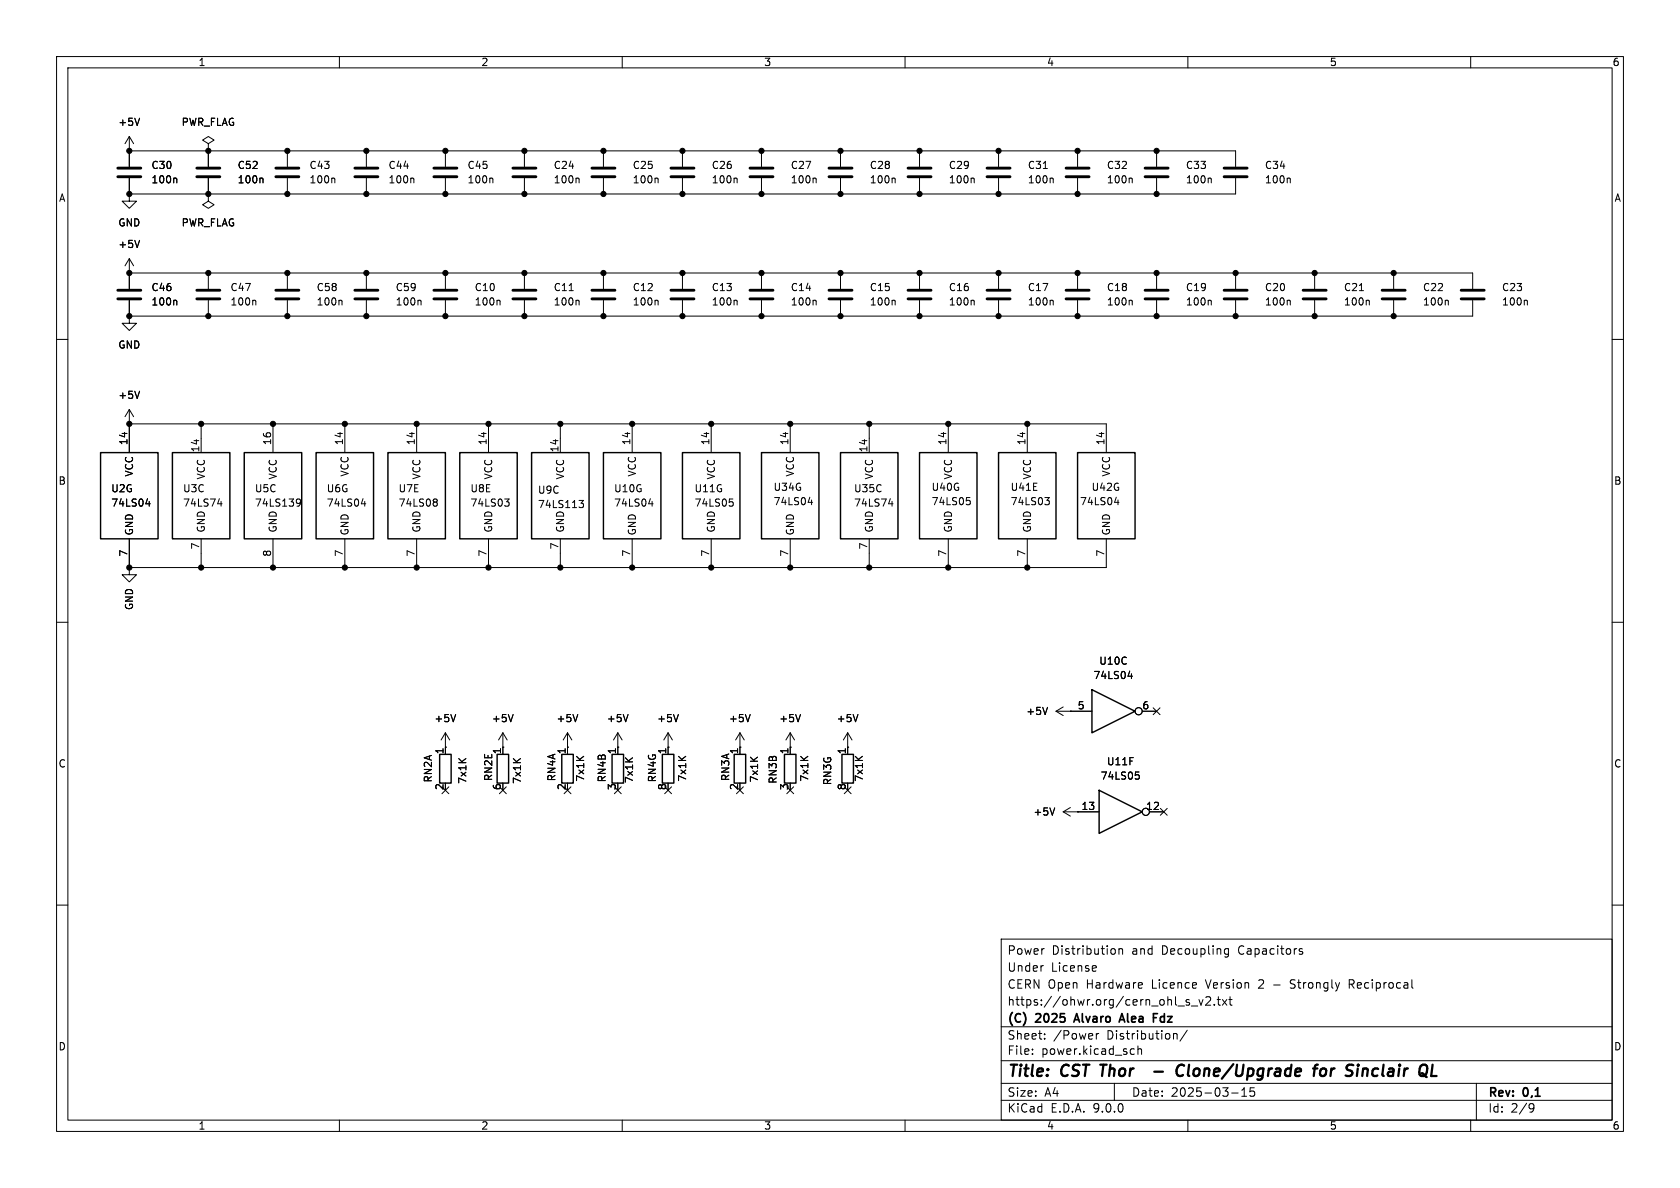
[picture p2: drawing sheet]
<svg xmlns="http://www.w3.org/2000/svg" width="297mm" height="210mm" viewBox="0 0 297 210" stroke-linecap="round" stroke-linejoin="round" font-family="sans-serif">
<g fill="none" stroke="#000" stroke-width=".18">
<path d="M10 10h277v190h-277zM12 12h273v186h-273zM60 10v2M110 10v2M160 10v2M210 10v2M260 10v2M22.9 34.3v1.3h1.2l-1.2 1.2-1.3-1.2h1.3M22.9 34.3h.1M22.9 26.7h.1M22.9 26.7h195.5v2.8M22.9 24.1v5.4"/>
<path d="M22.9 31.5v2.8M22.9 24.1l-.8 1.3M22.9 24.1l.7 1.3M24.7 20.9l-.4 1.3M31.1 31.5l.2 .2v.6M36.8 25.4l1-.6-1-.7-1 .7 1 .6v1.3M36.8 26.7h.1M36.8 34.3v1.3l1 .6-1 .6-1-.6 1-.6M36.8 34.3h.1M36.8 26.7v2.8M36.8 31.5v2.8M46.3 31.5l.2 .2v.6"/>
<path d="M50.8 26.7v2.8M50.8 31.5v2.8M59 31.5l.2 .2v.6M64.8 26.7v2.8M64.8 31.5v2.8M73 31.5l.2 .2v.6M78.7 26.7v2.8M78.7 31.5v2.8M87 31.5l.1 .2v.6M92.7 26.7v2.8M92.7 31.5v2.8M102.2 31.5l.2 .2v.6"/>
<path d="M106.7 26.7v2.8M106.7 31.5v2.8M116.2 31.5l.1 .2v.6M120.6 26.7v2.8M120.6 31.5v2.8M130.1 31.5l.2 .2v.6M134.6 26.7v2.8M134.6 31.5v2.8M144.1 31.5l.2 .2v.6M148.6 26.7v2.8M148.6 31.5v2.8M158.1 31.5l.2 .2v.6"/>
<path d="M162.6 26.7v2.8M162.6 31.5v2.8M172 31.5l.2 .2v.6M176.5 26.7v2.8M176.5 31.5v2.8M184.4 29.8h.8M186 31.5l.2 .2v.6M190.5 26.7v2.8M190.5 31.5v2.8M200 31.5l.2 .2v.6M204.5 26.7v2.8M204.5 31.5v2.8"/>
<path d="M214 31.5l.1 .2v.6M218.4 31.5v2.8h-195.5M227.9 31.5l.2 .2v.6M22.9 55.9v1.3h1.2l-1.2 1.2-1.3-1.2h1.3M22.9 55.9h.1M22.9 48.3h.1M22.9 48.3h237.4v2.8M22.9 45.7l-.8 1.3M22.9 45.7l.7 1.3M22.9 45.7v5.4M22.9 53.1v2.8M24.7 42.5l-.4 1.3"/>
<path d="M31.1 53.1l.2 .2v.6M36.8 48.3v2.8M36.8 53.1v2.8M45 53.1l.2 .2v.6M50.8 48.3v2.8M50.8 53.1v2.8M60.3 53.1l.2 .2v.6M64.8 48.3v2.8M64.8 53.1v2.8M74.3 53.1l.1 .2v.6M78.7 48.3v2.8M78.7 53.1v2.8"/>
<path d="M88.2 53.1l.2 .2v.6M92.7 48.3v2.8M92.7 53.1v2.8M100.6 51.4h.7M102.2 53.1l.2 .2v.6M106.7 48.3v2.8M106.7 53.1v2.8M116.2 53.1l.1 .2v.6M120.6 48.3v2.8M120.6 53.1v2.8M130.1 53.1l.2 .2v.6M134.6 48.3v2.8"/>
<path d="M134.6 53.1v2.8M144.1 53.1l.2 .2v.6M148.6 48.3v2.8M148.6 53.1v2.8M158.1 53.1l.2 .2v.6M162.6 48.3v2.8M162.6 53.1v2.8M172 53.1l.2 .2v.6M176.5 48.3v2.8M176.5 53.1v2.8M186 53.1l.2 .2v.6M190.5 48.3v2.8"/>
<path d="M190.5 53.1v2.8M200 53.1l.2 .2v.6M204.5 48.3v2.8M204.5 53.1v2.8M214 53.1l.1 .2v.6M218.4 48.3v2.8M218.4 53.1v2.8M227.9 53.1l.2 .2v.6M232.4 48.3v2.8M232.4 53.1v2.8M240.3 51.4h.7M241.9 53.1l.2 .2v.6"/>
<path d="M246.4 48.3v2.8M246.4 53.1v2.8M255.9 53.1l.1 .2v.6M260.3 53.1v2.8h-237.4M269.8 53.1l.2 .2v.6M10 60h2M22.9 74.9h.1M22.9 72.4v7.6M22.9 74.9h172.7v5.1M22.9 72.4l-.8 1.3M22.9 72.4l.7 1.3M24.7 69.2l-.4 1.2"/>
<path d="M35.6 74.9v5.1M48.3 74.9v5.1M61 74.9v5.1M73.7 74.9v5.1M86.4 74.9v5.1M99.1 74.9v5.1M111.8 74.9v5.1M125.7 74.9v5.1M139.7 74.9v5.1M153.7 74.9v5.1M167.6 74.9v5.1M181.6 74.9v5.1"/>
<path d="M285 60h2M22.9 95.3v5M25.8 89.1h.8M26.4 88.6v.9M35.6 95.3v5M38.5 89.1h.8M39.1 88.6v.9M48.3 95.3v5M52.5 88.3l.4-.1 .2 .1a.84 .84 0 0 1-.4 1.2h-.2M53.1 88.8l-.2 .2-.4-.1M61 95.3v5M63.9 89.1h.8"/>
<path d="M64.5 88.6v.9M73.7 95.3v5M76.8 88.2h.3l.2 .3-.2 .3M76.8 88.8h.3M77.1 88.8l.2 .2v.2l-.1 .2-.4 .1M86.4 95.3v5M89.2 88.2h.8l-.4 .5 .3 .1 .1 .4-.2 .3h-.4M99.1 95.3v5M102.4 88.5h.8l-.5 .4 .4 .2 .1 .4-.3 .2h-.4M111.8 95.3v5M114.7 89.1h.8M115.3 88.6v.9"/>
<path d="M125.7 95.3v5M129 88.2h.6M129.1 88.7h.3l.2 .2v.5l-.5 .1M139.7 95.3v5M142.9 88.8h.8M143.5 88.4v.8M153.7 95.3v5M157.1 89.1h.8M157.7 88.6v.9M167.6 95.3v5M170.9 88h.6M171 88.4h.3l.2 .3-.1 .5h-.4"/>
<path d="M181.6 95.3v5M184.7 88h.8l-.4 .4 .3 .2 .1 .4-.2 .2h-.4M195.6 95.3v5h-172.7M197 88.8h.8M197.6 88.4v.8M10 110h2M22.9 100.3v1.3h1.2l-1.2 1.3-1.3-1.3h1.3M22.9 100.3h.1M199.4 119.5h.8M200 119.1v.9M285 110h2M78.1 139.1l1.2 1.2"/>
<path d="M78.7 132.1h.1M78.7 129.5l-.7 1.3M78.7 129.5l.8 1.3M78.7 129.5v3.9M79.3 139.1l-1.2 1.2M80.6 126.3l-.5 1.3M88.3 139.1l1.2 1.2M88.9 132.1h.1M88.9 129.5v3.9M88.9 129.5l-.8 1.3M88.9 129.5l.8 1.3M89.5 139.1l-1.2 1.2"/>
<path d="M90.7 126.3l-.4 1.3M99.7 139.1l1.2 1.2M100.3 132.1h.1M100.3 129.5v3.9M100.3 129.5l-.7 1.3M100.3 129.5l.8 1.3M100.9 139.1l-1.2 1.2M102.1 126.3l-.4 1.3M108.6 139.1l1.2 1.2M109.2 132.1h.1M109.2 129.5v3.9M109.2 129.5l-.7 1.3"/>
<path d="M109.2 129.5l.8 1.3M109.8 139.1l-1.2 1.2M111 126.3l-.4 1.3M117.5 139.1l1.2 1.2M118.1 132.1h.1M118.1 129.5l-.8 1.3M118.1 129.5l.8 1.3M118.1 129.5v3.9M118.7 139.1l-1.2 1.2M119.9 126.3l-.4 1.3M130.2 139.1l1.2 1.2M130.8 132.1h.1"/>
<path d="M130.8 129.5l-.8 1.3M130.8 129.5l.8 1.3M130.8 129.5v3.9M131.4 139.1l-1.2 1.2M132.6 126.3l-.4 1.3M139.1 139.1l1.2 1.2M139.7 132.1h.1M139.7 129.5v3.9M139.7 129.5l-.8 1.3M139.7 129.5l.8 1.3M140.3 139.1l-1.2 1.2M141.5 126.3l-.4 1.3"/>
<path d="M149.3 139.1l1.2 1.2M149.9 132.1h.1M149.9 129.5v3.9M149.9 129.5l-.8 1.3M149.9 129.5l.7 1.3M150.5 139.1l-1.2 1.2M151.7 126.3l-.4 1.3M185.2 125l-.4 1.3M186.7 125.7h6.3M186.7 125.7l1.3 .8M188 125l-1.3 .7M189.2 125.7h.1"/>
<path d="M200.8 136.5h.6M200.9 137h.3l.2 .2v.4l-.5 .1M201.9 125.7h2.6M203.9 125.1l1.2 1.2M205.1 125.1l-1.2 1.2M186.5 142.8l-.5 1.3M188 143.5h6.3M188 143.5l1.2 .8M189.2 142.7l-1.2 .8M190.5 143.5h.1M203.2 143.5h2.5M205.1 142.9l1.2 1.2"/>
<path d="M206.3 142.9l-1.2 1.2M10 160h2M177 166h108v32h-108zM184.3 170.7h.2M193.6 170.7l.2 .4-.7 .1M193.7 171.6l-.1 .1M196.9 167.7l.3 .3v.4l-.3 .3M197.8 167.8l.2-.1 .4 .1 .1 .9M197.8 167.7v1M201.7 173.7l.3 .4-.8 .1M201.9 174.6l-.2 .1M209.9 177.2l.3 .1 .1 .2-.2 .2h-.3"/>
<path d="M209.9 176.7l.3 .1M210.6 177.8h1.1M212 176.7l.3 1 .4-1M213.2 176.3l.5-.1 .3 .1v.3l-.9 1.1h.9M214.7 177.6v.1M215.2 176.7h.5M215.4 176.2v1.3l.3 .2M216.1 176.7l.8 1M216.6 167.8h.6M216.6 168.6h.6M216.9 176.7l-.8 1M217.2 167.7v1.2l-.3 .3-.4-.1"/>
<path d="M217.2 176.7h.6M217.5 176.2v1.3l.3 .2M228.1 174.6l.2 .1M228.2 173.3l-.1 .2 .1 .3M229.7 167.8h.5M229.7 168.1l.5 .2 .1 .1-.1 .2-.4 .1M238.5 174h.6M239.1 173.2h-.6v1.5M249.7 174.6l.1 .1M285 160h2M60 198v2M110 198v2"/>
<path d="M160 198v2M177 194.5h108M177 191.5h108M177 187.5h108M177 181.5h108M182.5 186.3v.1M182.5 185.5v.1M184.7 183.6v.1M184.7 182.8v.1M193.8 182.7v1M194.2 182.7l-.2 .1-.2 .2M197 191.5v3"/>
<path d="M200.1 185.4l.4 .1M200.5 186.3l-.4 .1M201.2 185.5l.2-.1 .3 .1 .1 .9M201.2 184.9v1.5M207.5 182.8h.5l.1 .9M209.9 182.1l-1.3 2M210 198v2M217.7 193.2h1.2M219.5 193.8h.9M219.5 192.7l.5-.4v1.5M221 192.3v.7l.2-.1h.5l.1 .6-.3 .3-.5-.1M260 198v2"/>
<path d="M261 191.5v6.5M271.2 195.4a1 1 0 0 1-.5 1.2h-.2M271.2 195.7l-.3 .3h-.3"/>
<circle cx="201.3" cy="125.7" r=".63"/>
<circle cx="202.6" cy="143.5" r=".63"/>
</g>
<path d="M204.1 189.4h1.5M209.3 188.4a.88 .88 0 0 0-1 0 .88 .88 0 0 0-.3 1 .69 .69 0 0 0 .3 .7 .69 .69 0 0 0 .8-.1M210.2 188.2l-.2 1.7 .3 .3M232.1 188.9h.8M233 188.2l-.4 .1-.1 .2-.2 1.7M233.5 189.1a.52 .52 0 0 1 .6-.2 .52 .52 0 0 1 .4 .4l-.1 .5a.55 .55 0 0 1-.5 .4 .55 .55 0 0 1-.6-.4zM235.4 188.9l-.2 1.3M235.8 188.9l-.5 .4M241.3 188.9l.4 .1 .1 .2-.1 1" fill="none" stroke="#000" stroke-width=".4"/>
<path d="M190.3 179.2l-.5 1.5M203.9 179.9h.5M203.9 179.2h.7M205.2 179.8v.7M190 180.3h.7M197.8 180.7l.5-1.5 .5 1.5M198 180.3h.7" fill="none" stroke="#000" stroke-width=".3"/>
<g fill="none" stroke="#000" stroke-width=".51">
<path d="M20.8 29.7h4.1M20.8 31.2h4.1M34.8 29.7h4.1M34.8 31.2h4.1M48.8 29.7h4M48.8 31.2h4M62.7 29.7h4.1M62.7 31.2h4.1M76.7 29.7h4.1M76.7 31.2h4.1M90.7 29.7h4M90.7 31.2h4"/>
<path d="M104.6 29.7h4.1M104.6 31.2h4.1M118.6 29.7h4.1M118.6 31.2h4.1M132.6 29.7h4.1M132.6 31.2h4.1M146.6 29.7h4M146.6 31.2h4M160.5 29.7h4.1M160.5 31.2h4.1M174.5 29.7h4.1M174.5 31.2h4.1"/>
<path d="M188.5 29.7h4M188.5 31.2h4M202.4 29.7h4.1M202.4 31.2h4.1M216.4 29.7h4.1M216.4 31.2h4.1M20.8 51.3h4.1M20.8 52.8h4.1M34.8 51.3h4.1M34.8 52.8h4.1M48.8 51.3h4M48.8 52.8h4"/>
<path d="M62.7 51.3h4.1M62.7 52.8h4.1M76.7 51.3h4.1M76.7 52.8h4.1M90.7 51.3h4M90.7 52.8h4M104.6 51.3h4.1M104.6 52.8h4.1M118.6 51.3h4.1M118.6 52.8h4.1M132.6 51.3h4.1M132.6 52.8h4.1"/>
<path d="M146.6 51.3h4M146.6 52.8h4M160.5 51.3h4.1M160.5 52.8h4.1M174.5 51.3h4.1M174.5 52.8h4.1M188.5 51.3h4M188.5 52.8h4M202.4 51.3h4.1M202.4 52.8h4.1M216.4 51.3h4.1M216.4 52.8h4.1"/>
<path d="M230.4 51.3h4M230.4 52.8h4M244.3 51.3h4.1M244.3 52.8h4.1M258.3 51.3h4.1M258.3 52.8h4.1"/>
</g>
<g fill="none" stroke="#000" stroke-width=".25">
<path d="M17.8 80h10.1v15.3h-10.1zM30.5 80h10.1v15.3h-10.1zM43.2 80h10.1v15.3h-10.1zM55.9 80h10.1v15.3h-10.1zM68.6 80h10.1v15.3h-10.1zM81.3 80h10.1v15.3h-10.1zM94 80h10.1v15.3h-10.1zM106.7 80h10.1v15.3h-10.1zM120.6 80h10.2v15.3h-10.2zM134.6 80h10.2v15.3h-10.2zM148.6 80h10.1v15.3h-10.1zM162.6 80h10.1v15.3h-10.1z"/>
<path d="M176.5 80h10.2v15.3h-10.2zM190.5 80h10.2v15.3h-10.2zM77.7 133.4h2.1v5h-2.1zM87.9 133.4h2v5h-2zM99.3 133.4h2v5h-2zM108.2 133.4h2v5h-2zM117.1 133.4h2v5h-2zM129.8 133.4h2v5h-2zM138.7 133.4h2v5h-2zM148.8 133.4h2.1v5h-2.1zM193 121.9l7.7 3.8-7.7 3.8zM194.3 139.7l7.6 3.8-7.6 3.8z"/>
</g>
<g fill="#000" stroke="#000" stroke-width=".18">
<circle cx="22.9" cy="34.3" r=".46"/>
<circle cx="22.9" cy="26.7" r=".46"/>
<circle cx="36.8" cy="34.3" r=".46"/>
<circle cx="36.8" cy="26.7" r=".46"/>
<circle cx="50.8" cy="26.7" r=".46"/>
<circle cx="50.8" cy="34.3" r=".46"/>
<circle cx="64.8" cy="34.3" r=".46"/>
<circle cx="64.8" cy="26.7" r=".46"/>
<circle cx="78.7" cy="26.7" r=".46"/>
<circle cx="78.7" cy="34.3" r=".46"/>
<circle cx="92.7" cy="34.3" r=".46"/>
<circle cx="92.7" cy="26.7" r=".46"/>
<circle cx="106.7" cy="34.3" r=".46"/>
<circle cx="106.7" cy="26.7" r=".46"/>
<circle cx="120.6" cy="26.7" r=".46"/>
<circle cx="120.6" cy="34.3" r=".46"/>
<circle cx="134.6" cy="34.3" r=".46"/>
<circle cx="134.6" cy="26.7" r=".46"/>
<circle cx="148.6" cy="34.3" r=".46"/>
<circle cx="148.6" cy="26.7" r=".46"/>
<circle cx="162.6" cy="34.3" r=".46"/>
<circle cx="162.6" cy="26.7" r=".46"/>
<circle cx="176.5" cy="34.3" r=".46"/>
<circle cx="176.5" cy="26.7" r=".46"/>
<circle cx="190.5" cy="26.7" r=".46"/>
<circle cx="190.5" cy="34.3" r=".46"/>
<circle cx="204.5" cy="34.3" r=".46"/>
<circle cx="204.5" cy="26.7" r=".46"/>
<circle cx="22.9" cy="48.3" r=".46"/>
<circle cx="22.9" cy="55.9" r=".46"/>
<circle cx="36.8" cy="55.9" r=".46"/>
<circle cx="36.8" cy="48.3" r=".46"/>
<circle cx="50.8" cy="55.9" r=".46"/>
<circle cx="50.8" cy="48.3" r=".46"/>
<circle cx="64.8" cy="55.9" r=".46"/>
<circle cx="64.8" cy="48.3" r=".46"/>
<circle cx="78.7" cy="55.9" r=".46"/>
<circle cx="78.7" cy="48.3" r=".46"/>
<circle cx="92.7" cy="55.9" r=".46"/>
<circle cx="92.7" cy="48.3" r=".46"/>
<circle cx="106.7" cy="55.9" r=".46"/>
<circle cx="106.7" cy="48.3" r=".46"/>
<circle cx="120.6" cy="55.9" r=".46"/>
<circle cx="120.6" cy="48.3" r=".46"/>
<circle cx="134.6" cy="48.3" r=".46"/>
<circle cx="134.6" cy="55.9" r=".46"/>
<circle cx="148.6" cy="48.3" r=".46"/>
<circle cx="148.6" cy="55.9" r=".46"/>
<circle cx="162.6" cy="48.3" r=".46"/>
<circle cx="162.6" cy="55.9" r=".46"/>
<circle cx="176.5" cy="48.3" r=".46"/>
<circle cx="176.5" cy="55.9" r=".46"/>
<circle cx="190.5" cy="55.9" r=".46"/>
<circle cx="190.5" cy="48.3" r=".46"/>
<circle cx="204.5" cy="55.9" r=".46"/>
<circle cx="204.5" cy="48.3" r=".46"/>
<circle cx="218.4" cy="55.9" r=".46"/>
<circle cx="218.4" cy="48.3" r=".46"/>
<circle cx="232.4" cy="55.9" r=".46"/>
<circle cx="232.4" cy="48.3" r=".46"/>
<circle cx="246.4" cy="48.3" r=".46"/>
<circle cx="246.4" cy="55.9" r=".46"/>
<circle cx="22.9" cy="74.9" r=".46"/>
<circle cx="35.6" cy="74.9" r=".46"/>
<circle cx="48.3" cy="74.9" r=".46"/>
<circle cx="61" cy="74.9" r=".46"/>
<circle cx="73.7" cy="74.9" r=".46"/>
<circle cx="86.4" cy="74.9" r=".46"/>
<circle cx="99.1" cy="74.9" r=".46"/>
<circle cx="111.8" cy="74.9" r=".46"/>
<circle cx="125.7" cy="74.9" r=".46"/>
<circle cx="139.7" cy="74.9" r=".46"/>
<circle cx="153.7" cy="74.9" r=".46"/>
<circle cx="167.6" cy="74.9" r=".46"/>
<circle cx="181.6" cy="74.9" r=".46"/>
<circle cx="22.9" cy="100.3" r=".46"/>
<circle cx="35.6" cy="100.3" r=".46"/>
<circle cx="48.3" cy="100.3" r=".46"/>
<circle cx="61" cy="100.3" r=".46"/>
<circle cx="73.7" cy="100.3" r=".46"/>
<circle cx="86.4" cy="100.3" r=".46"/>
<circle cx="99.1" cy="100.3" r=".46"/>
<circle cx="111.8" cy="100.3" r=".46"/>
<circle cx="125.7" cy="100.3" r=".46"/>
<circle cx="139.7" cy="100.3" r=".46"/>
<circle cx="153.7" cy="100.3" r=".46"/>
<circle cx="167.6" cy="100.3" r=".46"/>
<circle cx="181.6" cy="100.3" r=".46"/>
</g>
<g font-size="2.8">
<text x="178" y="190.9">Title:</text>
<text x="187.7" y="190.9">CST Thor</text>
<text x="211.2" y="190.9">Clone/Upgrade</text>
<text x="236.3" y="190.9">for</text>
<text x="242.8" y="190.9">Sinclair</text>
</g>
<g font-size="2.1">
<text x="178" y="172">Under</text>
<text x="178" y="169">Power</text>
<text x="185.8" y="172">License</text>
<text x="185.9" y="169">Distribution</text>
<text x="200.2" y="169">and</text>
<text x="205.5" y="169">Decoupling</text>
<text x="219.2" y="169">Capacitors</text>
<text x="178" y="178">https://ohwr.org/cern_ohl_s_v2.txt</text>
<text x="178" y="175">CERN Open</text>
<text x="192.1" y="175">Hardware</text>
<text x="203.8" y="175">Licence</text>
<text x="213.5" y="175">Version</text>
<text x="222.9" y="175">2</text>
<text x="225.7" y="175">-</text>
<text x="228.8" y="175">Strongly</text>
<text x="239.3" y="175">Reciprocal</text>
<text x="178" y="184">Sheet:</text>
<text x="178" y="181.2">(C)</text>
<text x="183.2" y="181.2">2025</text>
<text x="186.2" y="184">/Power</text>
<text x="190.7" y="181.2">Alvaro</text>
<text x="195.7" y="184">Distribution/</text>
<text x="199.3" y="181.2">Alea</text>
<text x="205.8" y="181.2">Fdz</text>
<text x="178" y="186.7">File:</text>
<text x="184.1" y="186.7">power.kicad_sch</text>
<text x="178" y="196.9">KiCad</text>
<text x="178" y="194.1">Size:</text>
<text x="184.7" y="194.1">A4</text>
<text x="185.7" y="196.9">E.D.A.</text>
<text x="193.3" y="196.9">9.0.0</text>
<text x="200" y="194.1">Date:</text>
<text x="207" y="194.1">2025-03-15</text>
<text x="263" y="194.3">Rev:</text>
<text x="263" y="196.9">Id:</text>
<text x="267.1" y="196.9">2/9</text>
<text x="269.4" y="194.3">0,1</text>
</g>
<g font-size="1.8">
<text x="35" y="11.9">1</text>
<text x="85" y="11.9">2</text>
<text x="135" y="11.9">3</text>
<text x="185" y="11.9">4</text>
<text x="235" y="11.9">5</text>
<text x="285" y="11.9">6</text>
<text x="20.8" y="22.5">+5V</text>
<text x="32" y="22.5">PWR_FLAG</text>
<text x="10.3" y="35.9">A</text>
<text x="26.7" y="32.6">100n</text>
<text x="26.7" y="30.1">C30</text>
<text x="41.9" y="32.6">100n</text>
<text x="41.9" y="30.1">C52</text>
<text x="54.6" y="32.6">100n</text>
<text x="54.6" y="30.1">C43</text>
<text x="68.6" y="32.6">100n</text>
<text x="68.6" y="30.1">C44</text>
<text x="82.6" y="32.6">100n</text>
<text x="82.6" y="30.1">C45</text>
<text x="97.8" y="32.6">100n</text>
<text x="97.8" y="30.1">C24</text>
<text x="111.8" y="32.6">100n</text>
<text x="111.8" y="30.1">C25</text>
<text x="125.7" y="32.6">100n</text>
<text x="125.7" y="30.1">C26</text>
<text x="139.7" y="32.6">100n</text>
<text x="139.7" y="30.1">C27</text>
<text x="153.7" y="32.6">100n</text>
<text x="153.7" y="30.1">C28</text>
<text x="167.6" y="32.6">100n</text>
<text x="167.6" y="30.1">C29</text>
<text x="181.6" y="32.6">100n</text>
<text x="181.6" y="30.1">C31</text>
<text x="195.6" y="32.6">100n</text>
<text x="195.6" y="30.1">C32</text>
<text x="209.6" y="32.6">100n</text>
<text x="209.6" y="30.1">C33</text>
<text x="223.5" y="32.6">100n</text>
<text x="223.5" y="30.1">C34</text>
<text x="285.3" y="35.9">A</text>
<text x="20.8" y="40.2">GND</text>
<text x="32" y="40.2">PWR_FLAG</text>
<text x="20.8" y="44">+5V</text>
<text x="26.7" y="51.7">C46</text>
<text x="40.6" y="51.7">C47</text>
<text x="55.9" y="51.7">C58</text>
<text x="69.9" y="51.7">C59</text>
<text x="83.8" y="51.7">C10</text>
<text x="97.8" y="51.7">C11</text>
<text x="111.8" y="51.7">C12</text>
<text x="125.7" y="51.7">C13</text>
<text x="139.7" y="51.7">C14</text>
<text x="153.7" y="51.7">C15</text>
<text x="167.6" y="51.7">C16</text>
<text x="181.6" y="51.7">C17</text>
<text x="195.6" y="51.7">C18</text>
<text x="209.6" y="51.7">C19</text>
<text x="223.5" y="51.7">C20</text>
<text x="237.5" y="51.7">C21</text>
<text x="251.5" y="51.7">C22</text>
<text x="265.4" y="51.7">C23</text>
<text x="26.7" y="54.2">100n</text>
<text x="40.6" y="54.2">100n</text>
<text x="55.9" y="54.2">100n</text>
<text x="69.9" y="54.2">100n</text>
<text x="83.8" y="54.2">100n</text>
<text x="97.8" y="54.2">100n</text>
<text x="111.8" y="54.2">100n</text>
<text x="125.7" y="54.2">100n</text>
<text x="139.7" y="54.2">100n</text>
<text x="153.7" y="54.2">100n</text>
<text x="167.6" y="54.2">100n</text>
<text x="181.6" y="54.2">100n</text>
<text x="195.6" y="54.2">100n</text>
<text x="209.6" y="54.2">100n</text>
<text x="223.5" y="54.2">100n</text>
<text x="237.5" y="54.2">100n</text>
<text x="251.5" y="54.2">100n</text>
<text x="265.4" y="54.2">100n</text>
<text x="20.8" y="61.8">GND</text>
<text x="20.8" y="70.7">+5V</text>
<text x="22.6" y="78.8" transform="rotate(-90 22.6 78.8)">14</text>
<text x="35.3" y="80.1" transform="rotate(-90 35.3 80.1)">14</text>
<text x="48" y="78.8" transform="rotate(-90 48 78.8)">16</text>
<text x="60.7" y="78.8" transform="rotate(-90 60.7 78.8)">14</text>
<text x="73.4" y="78.8" transform="rotate(-90 73.4 78.8)">14</text>
<text x="86.1" y="78.8" transform="rotate(-90 86.1 78.8)">14</text>
<text x="98.8" y="80.1" transform="rotate(-90 98.8 80.1)">14</text>
<text x="111.5" y="78.8" transform="rotate(-90 111.5 78.8)">14</text>
<text x="125.5" y="78.8" transform="rotate(-90 125.5 78.8)">14</text>
<text x="139.4" y="78.8" transform="rotate(-90 139.4 78.8)">14</text>
<text x="153.4" y="80.1" transform="rotate(-90 153.4 80.1)">14</text>
<text x="167.4" y="78.8" transform="rotate(-90 167.4 78.8)">14</text>
<text x="181.4" y="78.8" transform="rotate(-90 181.4 78.8)">14</text>
<text x="195.3" y="78.8" transform="rotate(-90 195.3 78.8)">14</text>
<text x="10.3" y="85.9">B</text>
<text x="19.6" y="87.2">U2G</text>
<text x="19.6" y="89.8">74LS04</text>
<text x="23.7" y="84.3" transform="rotate(-90 23.7 84.3)">VCC</text>
<text x="32.3" y="87.2">U3C</text>
<text x="32.3" y="89.8">74LS74</text>
<text x="36.4" y="84.9" transform="rotate(-90 36.4 84.9)">VCC</text>
<text x="45" y="89.8">74LS139</text>
<text x="45" y="87.2">U5C</text>
<text x="49.1" y="84.9" transform="rotate(-90 49.1 84.9)">VCC</text>
<text x="57.7" y="87.2">U6G</text>
<text x="57.7" y="89.8">74LS04</text>
<text x="61.8" y="84.3" transform="rotate(-90 61.8 84.3)">VCC</text>
<text x="70.4" y="87.2">U7E</text>
<text x="70.4" y="89.8">74LS08</text>
<text x="74.5" y="84.9" transform="rotate(-90 74.5 84.9)">VCC</text>
<text x="83.1" y="87.2">U8E</text>
<text x="83.1" y="89.8">74LS03</text>
<text x="87.2" y="84.9" transform="rotate(-90 87.2 84.9)">VCC</text>
<text x="95" y="87.5">U9C</text>
<text x="99.9" y="84.9" transform="rotate(-90 99.9 84.9)">VCC</text>
<text x="108.5" y="87.2">U10G</text>
<text x="108.5" y="89.8">74LS04</text>
<text x="112.6" y="84.3" transform="rotate(-90 112.6 84.3)">VCC</text>
<text x="122.7" y="87.2">U11G</text>
<text x="122.7" y="89.8">74LS05</text>
<text x="126.6" y="84.9" transform="rotate(-90 126.6 84.9)">VCC</text>
<text x="136.7" y="87">U34G</text>
<text x="136.7" y="89.5">74LS04</text>
<text x="140.6" y="84.3" transform="rotate(-90 140.6 84.3)">VCC</text>
<text x="150.9" y="87.2">U35C</text>
<text x="150.9" y="89.8">74LS74</text>
<text x="154.5" y="84.9" transform="rotate(-90 154.5 84.9)">VCC</text>
<text x="164.6" y="87">U40G</text>
<text x="164.6" y="89.5">74LS05</text>
<text x="168.5" y="84.9" transform="rotate(-90 168.5 84.9)">VCC</text>
<text x="178.6" y="87">U41E</text>
<text x="178.6" y="89.5">74LS03</text>
<text x="182.5" y="84.9" transform="rotate(-90 182.5 84.9)">VCC</text>
<text x="190.8" y="89.5">74LS04</text>
<text x="192.9" y="87">U42G</text>
<text x="196.4" y="84.3" transform="rotate(-90 196.4 84.3)">VCC</text>
<text x="285.3" y="85.9">B</text>
<text x="23.7" y="94.7" transform="rotate(-90 23.7 94.7)">GND</text>
<text x="36.4" y="94.2" transform="rotate(-90 36.4 94.2)">GND</text>
<text x="49.1" y="94.2" transform="rotate(-90 49.1 94.2)">GND</text>
<text x="61.8" y="94.7" transform="rotate(-90 61.8 94.7)">GND</text>
<text x="74.5" y="94.2" transform="rotate(-90 74.5 94.2)">GND</text>
<text x="87.2" y="94.2" transform="rotate(-90 87.2 94.2)">GND</text>
<text x="95" y="90">74LS113</text>
<text x="99.9" y="94.2" transform="rotate(-90 99.9 94.2)">GND</text>
<text x="112.6" y="94.7" transform="rotate(-90 112.6 94.7)">GND</text>
<text x="126.6" y="94.2" transform="rotate(-90 126.6 94.2)">GND</text>
<text x="140.6" y="94.7" transform="rotate(-90 140.6 94.7)">GND</text>
<text x="154.5" y="94.2" transform="rotate(-90 154.5 94.2)">GND</text>
<text x="168.5" y="94.2" transform="rotate(-90 168.5 94.2)">GND</text>
<text x="182.5" y="94.2" transform="rotate(-90 182.5 94.2)">GND</text>
<text x="196.4" y="94.7" transform="rotate(-90 196.4 94.7)">GND</text>
<text x="22.6" y="98.5" transform="rotate(-90 22.6 98.5)">7</text>
<text x="35.3" y="97.2" transform="rotate(-90 35.3 97.2)">7</text>
<text x="48" y="98.5" transform="rotate(-90 48 98.5)">8</text>
<text x="60.7" y="98.5" transform="rotate(-90 60.7 98.5)">7</text>
<text x="73.4" y="98.5" transform="rotate(-90 73.4 98.5)">7</text>
<text x="86.1" y="98.5" transform="rotate(-90 86.1 98.5)">7</text>
<text x="98.8" y="97.2" transform="rotate(-90 98.8 97.2)">7</text>
<text x="111.5" y="98.5" transform="rotate(-90 111.5 98.5)">7</text>
<text x="125.5" y="98.5" transform="rotate(-90 125.5 98.5)">7</text>
<text x="139.4" y="98.5" transform="rotate(-90 139.4 98.5)">7</text>
<text x="153.4" y="97.2" transform="rotate(-90 153.4 97.2)">7</text>
<text x="167.4" y="98.5" transform="rotate(-90 167.4 98.5)">7</text>
<text x="181.4" y="98.5" transform="rotate(-90 181.4 98.5)">7</text>
<text x="195.3" y="98.5" transform="rotate(-90 195.3 98.5)">7</text>
<text x="23.7" y="107.9" transform="rotate(-90 23.7 107.9)">GND</text>
<text x="194.2" y="117.7">U10C</text>
<text x="190.4" y="125.5">5</text>
<text x="193.2" y="120.2">74LS04</text>
<text x="201.9" y="125.5">6</text>
<text x="76.7" y="127.9">+5V</text>
<text x="86.9" y="127.9">+5V</text>
<text x="98.3" y="127.9">+5V</text>
<text x="107.2" y="127.9">+5V</text>
<text x="116.1" y="127.9">+5V</text>
<text x="128.8" y="127.9">+5V</text>
<text x="137.7" y="127.9">+5V</text>
<text x="147.8" y="127.9">+5V</text>
<text x="181.3" y="126.6">+5V</text>
<text x="10.3" y="135.9">C</text>
<text x="78.5" y="133.4" transform="rotate(-90 78.5 133.4)">1</text>
<text x="88.6" y="133.4" transform="rotate(-90 88.6 133.4)">1</text>
<text x="100.1" y="133.4" transform="rotate(-90 100.1 133.4)">1</text>
<text x="109" y="133.4" transform="rotate(-90 109 133.4)">1</text>
<text x="117.9" y="133.4" transform="rotate(-90 117.9 133.4)">1</text>
<text x="130.6" y="133.4" transform="rotate(-90 130.6 133.4)">1</text>
<text x="139.4" y="133.4" transform="rotate(-90 139.4 133.4)">1</text>
<text x="149.6" y="133.4" transform="rotate(-90 149.6 133.4)">1</text>
<text x="195.6" y="135.5">U11F</text>
<text x="285.3" y="135.9">C</text>
<text x="76.6" y="138.4" transform="rotate(-90 76.6 138.4)">RN2A</text>
<text x="78.5" y="139.8" transform="rotate(-90 78.5 139.8)">2</text>
<text x="82.7" y="138.7" transform="rotate(-90 82.7 138.7)">7x1K</text>
<text x="87.2" y="138.2" transform="rotate(-90 87.2 138.2)">RN2E</text>
<text x="88.6" y="139.8" transform="rotate(-90 88.6 139.8)">6</text>
<text x="92.3" y="138.7" transform="rotate(-90 92.3 138.7)">7x1K</text>
<text x="98.4" y="138.2" transform="rotate(-90 98.4 138.2)">RN4A</text>
<text x="100.1" y="139.8" transform="rotate(-90 100.1 139.8)">2</text>
<text x="103.5" y="138.3" transform="rotate(-90 103.5 138.3)">7x1K</text>
<text x="107.3" y="138.4" transform="rotate(-90 107.3 138.4)">RN4B</text>
<text x="109" y="139.8" transform="rotate(-90 109 139.8)">3</text>
<text x="112.1" y="138.5" transform="rotate(-90 112.1 138.5)">7x1K</text>
<text x="116.2" y="138.4" transform="rotate(-90 116.2 138.4)">RN4G</text>
<text x="117.9" y="139.8" transform="rotate(-90 117.9 139.8)">8</text>
<text x="121.5" y="138.3" transform="rotate(-90 121.5 138.3)">7x1K</text>
<text x="129.1" y="138.2" transform="rotate(-90 129.1 138.2)">RN3A</text>
<text x="130.6" y="139.8" transform="rotate(-90 130.6 139.8)">2</text>
<text x="134.2" y="138.4" transform="rotate(-90 134.2 138.4)">7x1K</text>
<text x="137.5" y="138.6" transform="rotate(-90 137.5 138.6)">RN3B</text>
<text x="139.4" y="139.8" transform="rotate(-90 139.4 139.8)">3</text>
<text x="143.1" y="138.3" transform="rotate(-90 143.1 138.3)">7x1K</text>
<text x="147.2" y="138.9" transform="rotate(-90 147.2 138.9)">RN3G</text>
<text x="149.6" y="139.8" transform="rotate(-90 149.6 139.8)">8</text>
<text x="152.8" y="138.3" transform="rotate(-90 152.8 138.3)">7x1K</text>
<text x="191.1" y="143.3">13</text>
<text x="194.5" y="138">74LS05</text>
<text x="202.5" y="143.3">12</text>
<text x="182.6" y="144.4">+5V</text>
<text x="10.3" y="185.9">D</text>
<text x="285.3" y="185.9">D</text>
<text x="35" y="199.9">1</text>
<text x="85" y="199.9">2</text>
<text x="135" y="199.9">3</text>
<text x="185" y="199.9">4</text>
<text x="235" y="199.9">5</text>
<text x="285" y="199.9">6</text>
</g>
</svg>
